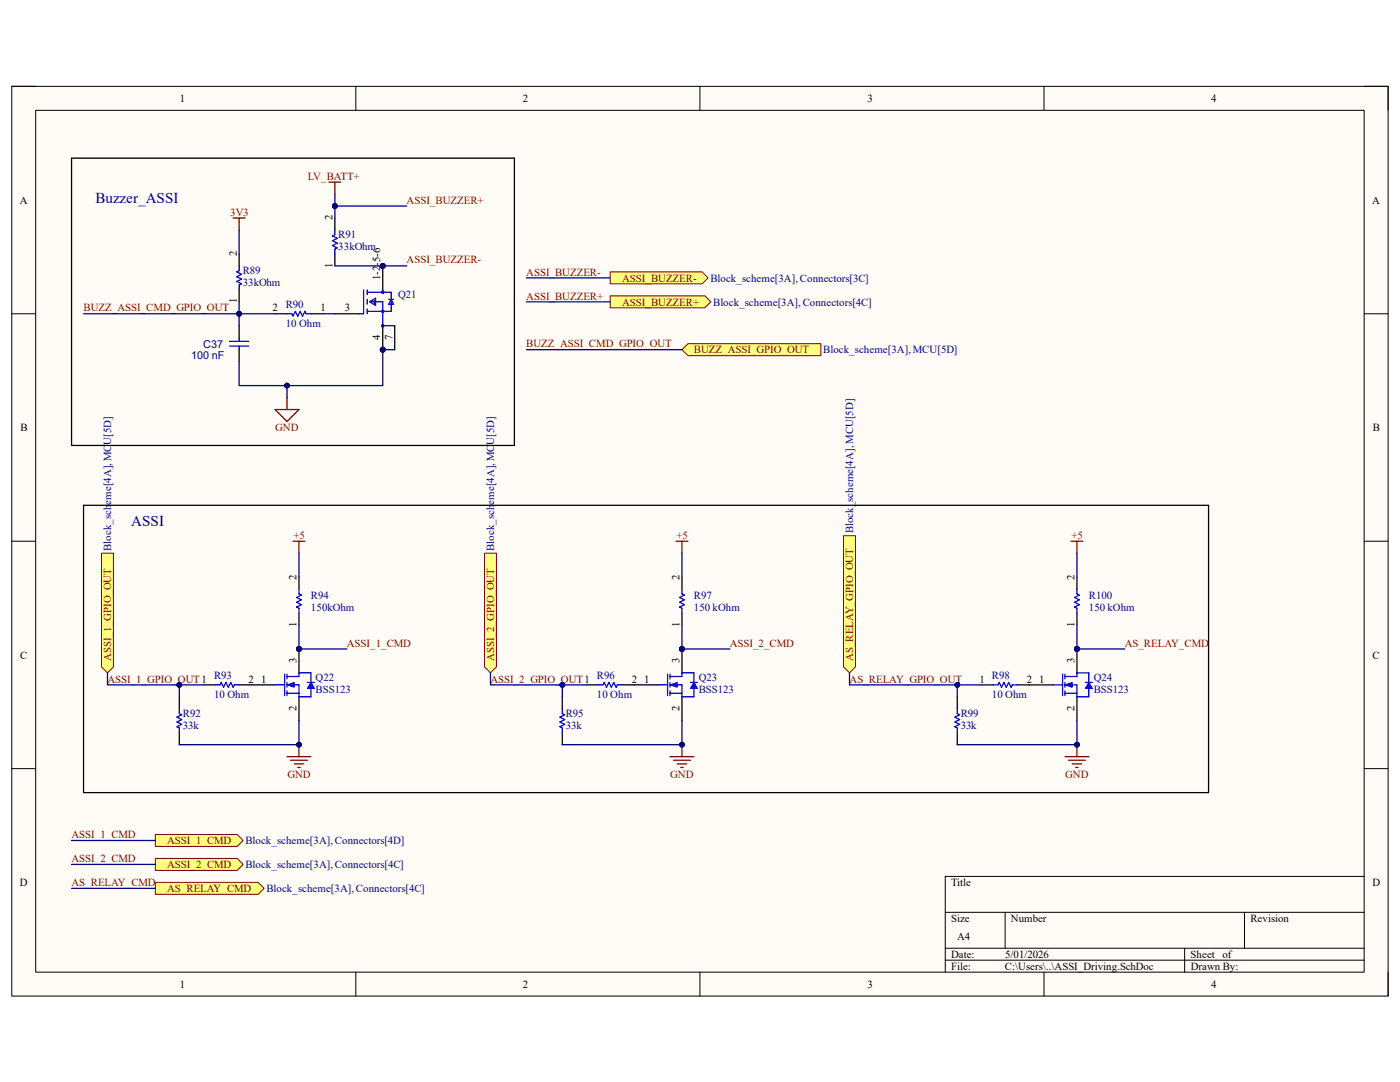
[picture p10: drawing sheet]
<svg xmlns="http://www.w3.org/2000/svg" width="279mm" height="216mm" viewBox="0 0 279 216" stroke-linecap="round" stroke-linejoin="round" font-family="sans-serif">
<path d="M2.3 17.2h274.7v181.6h-274.7z" fill-rule="evenodd" fill="#fffcf8"/>
<path d="M2.3 17.2h274.7v181.6h-274.7z" fill="none" stroke="#000" stroke-width=".2"/>
<path d="M7.1 22h265.1v172h-265.1z" fill-rule="evenodd" fill="#fffcf8"/>
<g fill="none" stroke="#000" stroke-width=".2">
<path d="M2.3 17.2h4.8M71 17.2v4.8M139.7 17.2v4.8M208.4 17.2v4.8M272.2 17.2h4.8v4.8M7.1 22h265.1v172h-265.1zM2.3 62.6h4.8M272.2 62.6h4.8M2.3 108h4.8M272.2 108h4.8M2.3 153.4h4.8M272.2 153.4h4.8"/>
<path d="M272.2 174.9h-83.6v19.1M71 194v4.8M139.7 194v4.8M188.6 182h83.6M188.6 189.2h83.6M188.6 191.6h83.6M200.6 182v7.2M208.4 194v4.8M236.4 189.2v4.8M248.4 182v7.2M277 194v4.8"/>
</g>
<path d="M57.3 79.3v2.4M54.9 81.7h4.8l-2.4 2.4z" fill="none" stroke="#800000" stroke-width=".25"/>
<path d="M47.7 50.7v2.4M47.7 57.8v2.4M54.9 62.6h2.4M62.1 62.6h2.3" fill="none" stroke="#000" stroke-width=".25"/>
<path d="M47.7 53.1v.9l-.5 .3 1 .4-1 .5 1 .5-1 .5 1 .4-.5 .3v.9M57.3 62.6h.9l.3 .5 .4-1 .5 1 .5-1 .5 1 .5-1 .2 .5h1" fill="none" stroke="#00f" stroke-width=".25"/>
<circle cx="76.4" cy="69.8" r=".48" fill="#000080"/>
<circle cx="76.4" cy="69.8" r=".48" fill="none" stroke="#000080" stroke-width=".2"/>
<circle cx="76.4" cy="53.1" r=".48" fill="#000080"/>
<circle cx="76.4" cy="53.1" r=".48" fill="none" stroke="#000080" stroke-width=".2"/>
<g fill="none" stroke="#00f" stroke-width=".25">
<path d="M72.6 57.8v4.8h-1M73.3 57.8v1M73.3 59.7v1M73.3 58.3h4.8v3.8h-4.8M74.7 60v.7M76.4 57.8v.5M77.6 59.7h.9M78.1 59.7l.4 1h-.9zM73.3 61.7v.9M73.8 60.2l1.2-.7v1.4zM74 60.2h2.4v4.8h2.4"/>
<circle cx="76.4" cy="58.3" r=".24"/>
<circle cx="76.4" cy="62.1" r=".24"/>
<circle cx="76.4" cy="65" r=".24"/>
</g>
<path d="M66.8 62.6h4.8M76.4 65v4.8" fill="none" stroke="#000" stroke-width=".25"/>
<circle cx="76.4" cy="69.8" r=".48" fill="#000080"/>
<circle cx="76.4" cy="69.8" r=".48" fill="none" stroke="#000080" stroke-width=".2"/>
<path d="M76.4 53.1v4.7" fill="none" stroke="#000" stroke-width=".25"/>
<circle cx="76.4" cy="53.1" r=".48" fill="#000080"/>
<circle cx="76.4" cy="53.1" r=".48" fill="none" stroke="#000080" stroke-width=".2"/>
<path d="M14.3 31.6h88.4v57.3h-88.4zM66.8 43.5v2.4M66.8 50.7v2.4M47.7 65v2.4M47.7 69.8v2.4M78.8 65v4.8" fill="none" stroke="#000" stroke-width=".25"/>
<path d="M65.6 36.3h2.4M66.8 36.3v2.4M46.5 43.5h2.4M47.7 43.5v2.4" fill="none" stroke="#800000" stroke-width=".25"/>
<path d="M66.8 45.9v.9l-.4 .3 .9 .5-.9 .4 .9 .5-.9 .5 .9 .5-.5 .2v1M45.8 69.1h3.8M45.8 68.1h3.8M47.7 67.4v.7M47.7 69.1v.7" fill="none" stroke="#00f" stroke-width=".25"/>
<path d="M121.8 54.3h18.3l1.2 1.1-1.2 1.2h-18.3z" fill-rule="evenodd" fill="#ffff80"/>
<path d="M121.8 54.3h18.3l1.2 1.1-1.2 1.2h-18.3z" fill="none" stroke="#800000" stroke-width=".2"/>
<path d="M121.8 59h18.9l1.2 1.2-1.2 1.2h-18.9z" fill-rule="evenodd" fill="#ffff80"/>
<path d="M121.8 59h18.9l1.2 1.2-1.2 1.2h-18.9z" fill="none" stroke="#800000" stroke-width=".2"/>
<path d="M137.3 68.6h26.5v2.4h-26.5l-1.2-1.2z" fill-rule="evenodd" fill="#ffff80"/>
<path d="M137.3 68.6h26.5v2.4h-26.5l-1.2-1.2z" fill="none" stroke="#800000" stroke-width=".2"/>
<circle cx="59.7" cy="129.5" r=".48" fill="#000080"/>
<circle cx="59.7" cy="129.5" r=".48" fill="none" stroke="#000080" stroke-width=".2"/>
<path d="M59.7 129.5v4.8" fill="none" stroke="#000" stroke-width=".25"/>
<circle cx="59.7" cy="129.5" r=".48" fill="#000080"/>
<circle cx="59.7" cy="129.5" r=".48" fill="none" stroke="#000080" stroke-width=".2"/>
<path d="M50.1 136.7h4.8M59.7 139v4.8" fill="none" stroke="#000" stroke-width=".25"/>
<path d="M54.9 136.7h1.9M56.8 134.5v4.3M57.3 135h2.4M57.3 136.7h2.4v2.3M57.3 138.3h2.4M57.3 134.5v1M57.3 136.2v.9M57.3 137.8v1" fill="none" stroke="#00f" stroke-width=".25"/>
<path d="M57.3 136.7l1.4-.5v.9z" fill="#00f"/>
<path d="M57.3 136.7l1.4-.5v.9z" fill="none" stroke="#00f" stroke-width=".2"/>
<path d="M59.7 135v-.7h2.4v1.9M62.1 137.4v1.6h-2.4" fill="none" stroke="#00f" stroke-width=".25"/>
<path d="M62.1 136.2l.7 1.2h-1.5z" fill="#00f"/>
<path d="M62.1 136.2l.7 1.2h-1.5z" fill="none" stroke="#00f" stroke-width=".2"/>
<path d="M61.3 136.2h1.5M35.8 141.4v1l.5 .2-1 .5 1 .5-1 .5 1 .4-1 .5 .5 .3v.9" fill="none" stroke="#00f" stroke-width=".25"/>
<path d="M35.8 139v2.4M35.8 146.2v2.4" fill="none" stroke="#000" stroke-width=".25"/>
<path d="M57.3 151h4.8M58 151.7h3.3M58.7 152.4h1.9M59.4 153.1h.5M59.7 148.6v2.4" fill="none" stroke="#800000" stroke-width=".25"/>
<circle cx="59.7" cy="148.6" r=".48" fill="#000080"/>
<circle cx="59.7" cy="148.6" r=".48" fill="none" stroke="#000080" stroke-width=".2"/>
<path d="M58.5 108h2.4M59.7 108v2.4" fill="none" stroke="#800000" stroke-width=".25"/>
<path d="M59.7 115.2v2.3M40.6 136.7h2.3M47.7 136.7h2.4M59.7 122.3v2.4" fill="none" stroke="#000" stroke-width=".25"/>
<path d="M59.7 117.5v1l.4 .2-.9 .5 .9 .5-.9 .5 .9 .4-.9 .5 .5 .3v.9M42.9 136.7h1l.2-.5 .5 .9 .5-.9 .5 .9 .5-.9 .4 .9 .3-.4h.9" fill="none" stroke="#00f" stroke-width=".25"/>
<path d="M20.3 110.4h2.3v22.7l-1.1 1.2-1.2-1.2z" fill-rule="evenodd" fill="#ffff80"/>
<path d="M20.3 110.4h2.3v22.7l-1.1 1.2-1.2-1.2z" fill="none" stroke="#800000" stroke-width=".2"/>
<path d="M31 166.5h16.3l1.2 1.2-1.2 1.2h-16.3z" fill-rule="evenodd" fill="#ffff80"/>
<path d="M31 166.5h16.3l1.2 1.2-1.2 1.2h-16.3z" fill="none" stroke="#800000" stroke-width=".2"/>
<path d="M31 171.3h16.3l1.2 1.2-1.2 1.2h-16.3z" fill-rule="evenodd" fill="#ffff80"/>
<path d="M31 171.3h16.3l1.2 1.2-1.2 1.2h-16.3z" fill="none" stroke="#800000" stroke-width=".2"/>
<circle cx="136.1" cy="129.5" r=".48" fill="#000080"/>
<circle cx="136.1" cy="129.5" r=".48" fill="none" stroke="#000080" stroke-width=".2"/>
<path d="M136.1 129.5v4.8" fill="none" stroke="#000" stroke-width=".25"/>
<circle cx="136.1" cy="129.5" r=".48" fill="#000080"/>
<circle cx="136.1" cy="129.5" r=".48" fill="none" stroke="#000080" stroke-width=".2"/>
<path d="M126.5 136.7h4.8M136.1 139v4.8" fill="none" stroke="#000" stroke-width=".25"/>
<path d="M131.3 136.7h1.9M133.2 134.5v4.3M133.7 135h2.4M133.7 136.7h2.4v2.3M133.7 138.3h2.4M133.7 134.5v1M133.7 136.2v.9M133.7 137.8v1" fill="none" stroke="#00f" stroke-width=".25"/>
<path d="M133.7 136.7l1.4-.5v.9z" fill="#00f"/>
<path d="M133.7 136.7l1.4-.5v.9z" fill="none" stroke="#00f" stroke-width=".2"/>
<path d="M136.1 135v-.7h2.4v1.9M138.5 137.4v1.6h-2.4" fill="none" stroke="#00f" stroke-width=".25"/>
<path d="M138.5 136.2l.7 1.2h-1.4z" fill="#00f"/>
<path d="M138.5 136.2l.7 1.2h-1.4z" fill="none" stroke="#00f" stroke-width=".2"/>
<path d="M137.8 136.2h1.4M112.2 141.4v1l.5 .2-1 .5 1 .5-1 .5 1 .4-1 .5 .5 .3v.9" fill="none" stroke="#00f" stroke-width=".25"/>
<path d="M112.2 139v2.4M112.2 146.2v2.4" fill="none" stroke="#000" stroke-width=".25"/>
<path d="M133.7 151h4.8M134.4 151.7h3.4M135.1 152.4h2M135.9 153.1h.4M136.1 148.6v2.4" fill="none" stroke="#800000" stroke-width=".25"/>
<circle cx="136.1" cy="148.6" r=".48" fill="#000080"/>
<circle cx="136.1" cy="148.6" r=".48" fill="none" stroke="#000080" stroke-width=".2"/>
<path d="M134.9 108h2.4M136.1 108v2.4" fill="none" stroke="#800000" stroke-width=".25"/>
<path d="M16.7 100.8h224.5v57.4h-224.5zM117 136.7h2.4M124.2 136.7h2.3" fill="none" stroke="#000" stroke-width=".25"/>
<path d="M119.4 136.7h.9l.3-.5 .5 .9 .4-.9 .5 .9 .5-.9 .5 .9 .2-.4h1" fill="none" stroke="#00f" stroke-width=".25"/>
<path d="M96.7 110.4h2.4v22.7l-1.2 1.2-1.2-1.2z" fill-rule="evenodd" fill="#ffff80"/>
<path d="M96.7 110.4h2.4v22.7l-1.2 1.2-1.2-1.2z" fill="none" stroke="#800000" stroke-width=".2"/>
<path d="M136.1 115.2v2.3M136.1 122.3v2.4" fill="none" stroke="#000" stroke-width=".25"/>
<path d="M136.1 117.5v1l.5 .2-1 .5 1 .5-1 .5 1 .4-1 .5 .5 .3v.9" fill="none" stroke="#00f" stroke-width=".25"/>
<circle cx="214.9" cy="129.5" r=".48" fill="#000080"/>
<circle cx="214.9" cy="129.5" r=".48" fill="none" stroke="#000080" stroke-width=".2"/>
<path d="M214.9 129.5v4.8" fill="none" stroke="#000" stroke-width=".25"/>
<circle cx="214.9" cy="129.5" r=".48" fill="#000080"/>
<circle cx="214.9" cy="129.5" r=".48" fill="none" stroke="#000080" stroke-width=".2"/>
<path d="M205.4 136.7h4.7M214.9 139v4.8" fill="none" stroke="#000" stroke-width=".25"/>
<path d="M210.1 136.7h2M212.1 134.5v4.3M212.5 135h2.4M212.5 136.7h2.4v2.3M212.5 138.3h2.4M212.5 134.5v1M212.5 136.2v.9M212.5 137.8v1" fill="none" stroke="#00f" stroke-width=".25"/>
<path d="M212.5 136.7l1.5-.5v.9z" fill="#00f"/>
<path d="M212.5 136.7l1.5-.5v.9z" fill="none" stroke="#00f" stroke-width=".2"/>
<path d="M214.9 135v-.7h2.4v1.9M217.3 137.4v1.6h-2.4" fill="none" stroke="#00f" stroke-width=".25"/>
<path d="M217.3 136.2l.7 1.2h-1.4z" fill="#00f"/>
<path d="M217.3 136.2l.7 1.2h-1.4z" fill="none" stroke="#00f" stroke-width=".2"/>
<path d="M216.6 136.2h1.4M191 141.4v1l.5 .2-.9 .5 .9 .5-.9 .5 .9 .4-.9 .5 .4 .3v.9" fill="none" stroke="#00f" stroke-width=".25"/>
<path d="M191 139v2.4M191 146.2v2.4" fill="none" stroke="#000" stroke-width=".25"/>
<path d="M212.5 151h4.8M213.3 151.7h3.3M214 152.4h1.9M214.7 153.1h.5M214.9 148.6v2.4" fill="none" stroke="#800000" stroke-width=".25"/>
<circle cx="214.9" cy="148.6" r=".48" fill="#000080"/>
<circle cx="214.9" cy="148.6" r=".48" fill="none" stroke="#000080" stroke-width=".2"/>
<path d="M213.7 108h2.4M214.9 108v2.4" fill="none" stroke="#800000" stroke-width=".25"/>
<path d="M195.8 136.7h2.4M203 136.7h2.4" fill="none" stroke="#000" stroke-width=".25"/>
<path d="M198.2 136.7h1l.2-.5 .5 .9 .5-.9 .4 .9 .5-.9 .5 .9 .2-.4h1" fill="none" stroke="#00f" stroke-width=".25"/>
<path d="M168.3 106.9h2.4v26.2l-1.2 1.2-1.2-1.2z" fill-rule="evenodd" fill="#ffff80"/>
<path d="M168.3 106.9h2.4v26.2l-1.2 1.2-1.2-1.2z" fill="none" stroke="#800000" stroke-width=".2"/>
<path d="M214.9 115.2v2.3M214.9 122.3v2.4" fill="none" stroke="#000" stroke-width=".25"/>
<path d="M214.9 117.5v1l.5 .2-.9 .5 .9 .5-.9 .5 .9 .4-.9 .5 .4 .3v.9" fill="none" stroke="#00f" stroke-width=".25"/>
<path d="M31 176.1h20.5l1.2 1.2-1.2 1.2h-20.5z" fill-rule="evenodd" fill="#ffff80"/>
<path d="M31 176.1h20.5l1.2 1.2-1.2 1.2h-20.5z" fill="none" stroke="#800000" stroke-width=".2"/>
<path d="M16.7 62.6h38.2" fill="none" stroke="#000080" stroke-width=".25"/>
<circle cx="47.7" cy="62.6" r=".48" fill="#000080"/>
<circle cx="47.7" cy="62.6" r=".48" fill="none" stroke="#000080" stroke-width=".2"/>
<path d="M76.4 69.8h2.4" fill="none" stroke="#000080" stroke-width=".25"/>
<circle cx="76.4" cy="69.8" r=".48" fill="#000080"/>
<circle cx="76.4" cy="69.8" r=".48" fill="none" stroke="#000080" stroke-width=".2"/>
<path d="M66.8 38.7v2.4" fill="none" stroke="#000080" stroke-width=".25"/>
<circle cx="66.8" cy="41.1" r=".48" fill="#000080"/>
<circle cx="66.8" cy="41.1" r=".48" fill="none" stroke="#000080" stroke-width=".2"/>
<path d="M47.7 45.9v4.8M47.7 60.2v2.4" fill="none" stroke="#000080" stroke-width=".25"/>
<circle cx="47.7" cy="62.6" r=".48" fill="#000080"/>
<circle cx="47.7" cy="62.6" r=".48" fill="none" stroke="#000080" stroke-width=".2"/>
<path d="M66.8 53.1h9.6" fill="none" stroke="#000080" stroke-width=".25"/>
<circle cx="76.4" cy="53.1" r=".48" fill="#000080"/>
<circle cx="76.4" cy="53.1" r=".48" fill="none" stroke="#000080" stroke-width=".2"/>
<path d="M76.4 69.8v7.1h-19.1v2.4" fill="none" stroke="#000080" stroke-width=".25"/>
<circle cx="57.3" cy="76.9" r=".48" fill="#000080"/>
<circle cx="57.3" cy="76.9" r=".48" fill="none" stroke="#000080" stroke-width=".2"/>
<circle cx="76.4" cy="69.8" r=".48" fill="#000080"/>
<circle cx="76.4" cy="69.8" r=".48" fill="none" stroke="#000080" stroke-width=".2"/>
<path d="M76.4 53.1h4.8M64.4 62.6h2.4" fill="none" stroke="#000080" stroke-width=".25"/>
<circle cx="76.4" cy="53.1" r=".48" fill="#000080"/>
<circle cx="76.4" cy="53.1" r=".48" fill="none" stroke="#000080" stroke-width=".2"/>
<path d="M47.7 62.6v2.4" fill="none" stroke="#000080" stroke-width=".25"/>
<circle cx="47.7" cy="62.6" r=".48" fill="#000080"/>
<circle cx="47.7" cy="62.6" r=".48" fill="none" stroke="#000080" stroke-width=".2"/>
<path d="M47.7 72.2v4.7h9.6" fill="none" stroke="#000080" stroke-width=".25"/>
<circle cx="57.3" cy="76.9" r=".48" fill="#000080"/>
<circle cx="57.3" cy="76.9" r=".48" fill="none" stroke="#000080" stroke-width=".2"/>
<path d="M66.8 41.1h14.4" fill="none" stroke="#000080" stroke-width=".25"/>
<circle cx="66.8" cy="41.1" r=".48" fill="#000080"/>
<circle cx="66.8" cy="41.1" r=".48" fill="none" stroke="#000080" stroke-width=".2"/>
<path d="M66.8 41.1v2.4M105.1 55.4h16.7M105.1 60.2h16.7" fill="none" stroke="#000080" stroke-width=".25"/>
<circle cx="66.8" cy="41.1" r=".48" fill="#000080"/>
<circle cx="66.8" cy="41.1" r=".48" fill="none" stroke="#000080" stroke-width=".2"/>
<path d="M105.1 69.8h31M59.7 143.8v4.8h-23.9" fill="none" stroke="#000080" stroke-width=".25"/>
<circle cx="59.7" cy="148.6" r=".48" fill="#000080"/>
<circle cx="59.7" cy="148.6" r=".48" fill="none" stroke="#000080" stroke-width=".2"/>
<path d="M35.8 136.7v2.3" fill="none" stroke="#000080" stroke-width=".25"/>
<circle cx="35.8" cy="136.7" r=".48" fill="#000080"/>
<circle cx="35.8" cy="136.7" r=".48" fill="none" stroke="#000080" stroke-width=".2"/>
<path d="M21.5 134.3v2.4h19.1" fill="none" stroke="#000080" stroke-width=".25"/>
<circle cx="35.8" cy="136.7" r=".48" fill="#000080"/>
<circle cx="35.8" cy="136.7" r=".48" fill="none" stroke="#000080" stroke-width=".2"/>
<path d="M59.7 129.5h9.5" fill="none" stroke="#000080" stroke-width=".25"/>
<circle cx="59.7" cy="129.5" r=".48" fill="#000080"/>
<circle cx="59.7" cy="129.5" r=".48" fill="none" stroke="#000080" stroke-width=".2"/>
<path d="M136.1 143.8v4.8h-23.9M14.3 167.7h16.7M14.3 172.5h16.7" fill="none" stroke="#000080" stroke-width=".25"/>
<circle cx="136.1" cy="148.6" r=".48" fill="#000080"/>
<circle cx="136.1" cy="148.6" r=".48" fill="none" stroke="#000080" stroke-width=".2"/>
<path d="M112.2 136.7v2.3" fill="none" stroke="#000080" stroke-width=".25"/>
<circle cx="112.2" cy="136.7" r=".48" fill="#000080"/>
<circle cx="112.2" cy="136.7" r=".48" fill="none" stroke="#000080" stroke-width=".2"/>
<path d="M97.9 134.3v2.4h19.1" fill="none" stroke="#000080" stroke-width=".25"/>
<circle cx="112.2" cy="136.7" r=".48" fill="#000080"/>
<circle cx="112.2" cy="136.7" r=".48" fill="none" stroke="#000080" stroke-width=".2"/>
<path d="M136.1 129.5h9.6" fill="none" stroke="#000080" stroke-width=".25"/>
<circle cx="136.1" cy="129.5" r=".48" fill="#000080"/>
<circle cx="136.1" cy="129.5" r=".48" fill="none" stroke="#000080" stroke-width=".2"/>
<path d="M59.7 124.7v4.8" fill="none" stroke="#000080" stroke-width=".25"/>
<circle cx="59.7" cy="129.5" r=".48" fill="#000080"/>
<circle cx="59.7" cy="129.5" r=".48" fill="none" stroke="#000080" stroke-width=".2"/>
<path d="M59.7 110.4v4.8M136.1 110.4v4.8M136.1 124.7v4.8" fill="none" stroke="#000080" stroke-width=".25"/>
<circle cx="136.1" cy="129.5" r=".48" fill="#000080"/>
<circle cx="136.1" cy="129.5" r=".48" fill="none" stroke="#000080" stroke-width=".2"/>
<path d="M214.9 143.8v4.8h-23.9" fill="none" stroke="#000080" stroke-width=".25"/>
<circle cx="214.9" cy="148.6" r=".48" fill="#000080"/>
<circle cx="214.9" cy="148.6" r=".48" fill="none" stroke="#000080" stroke-width=".2"/>
<path d="M191 136.7v2.3" fill="none" stroke="#000080" stroke-width=".25"/>
<circle cx="191" cy="136.7" r=".48" fill="#000080"/>
<circle cx="191" cy="136.7" r=".48" fill="none" stroke="#000080" stroke-width=".2"/>
<path d="M214.9 129.5h9.6" fill="none" stroke="#000080" stroke-width=".25"/>
<circle cx="214.9" cy="129.5" r=".48" fill="#000080"/>
<circle cx="214.9" cy="129.5" r=".48" fill="none" stroke="#000080" stroke-width=".2"/>
<path d="M214.9 110.4v4.8M214.9 124.7v4.8" fill="none" stroke="#000080" stroke-width=".25"/>
<circle cx="214.9" cy="129.5" r=".48" fill="#000080"/>
<circle cx="214.9" cy="129.5" r=".48" fill="none" stroke="#000080" stroke-width=".2"/>
<path d="M169.5 136.7h26.3M14.3 177.3h16.7" fill="none" stroke="#000080" stroke-width=".25"/>
<circle cx="191" cy="136.7" r=".48" fill="#000080"/>
<circle cx="191" cy="136.7" r=".48" fill="none" stroke="#000080" stroke-width=".2"/>
<path d="M169.5 134.3v2.4" fill="none" stroke="#000080" stroke-width=".25"/>
<g font-size="3" fill="#000080">
<text x="19" y="40.5">Buzzer_ASSI</text>
<text x="26.2" y="104.9">ASSI</text>
</g>
<g font-size="2.2">
<text x="35.9" y="20.4">1</text>
<text x="104.4" y="20.4">2</text>
<text x="173.1" y="20.4">3</text>
<text x="241.7" y="20.4">4</text>
<text x="3.9" y="40.6">A</text>
<text x="273.9" y="40.6">A</text>
<text x="66.4" y="44" transform="rotate(-90 66.4 44)">2</text>
<text x="47.2" y="51.1" transform="rotate(-90 47.2 51.1)">2</text>
<text x="66.4" y="53.4" transform="rotate(-90 66.4 53.4)">1</text>
<text x="75.9" y="55.9" transform="rotate(-90 75.9 55.9)">1-2-5-6</text>
<text x="47.2" y="60.5" transform="rotate(-90 47.2 60.5)">1</text>
<text x="54.4" y="62.1">2</text>
<text x="64" y="62.1">1</text>
<text x="68.8" y="62.1">3</text>
<text x="75.9" y="67.9" transform="rotate(-90 75.9 67.9)">4</text>
<text x="78.3" y="67.9" transform="rotate(-90 78.3 67.9)">7</text>
<text x="4.1" y="86">B</text>
<text x="274" y="86">B</text>
<text x="59.2" y="115.7" transform="rotate(-90 59.2 115.7)">2</text>
<text x="135.6" y="115.7" transform="rotate(-90 135.6 115.7)">2</text>
<text x="214.5" y="115.7" transform="rotate(-90 214.5 115.7)">2</text>
<text x="59.2" y="125.1" transform="rotate(-90 59.2 125.1)">1</text>
<text x="135.6" y="125.1" transform="rotate(-90 135.6 125.1)">1</text>
<text x="214.5" y="125.1" transform="rotate(-90 214.5 125.1)">1</text>
<text x="4" y="131.4">C</text>
<text x="273.9" y="131.4">C</text>
<text x="49.6" y="136.2">2</text>
<text x="52.2" y="136.2">1</text>
<text x="59.2" y="132.3" transform="rotate(-90 59.2 132.3)">3</text>
<text x="126.1" y="136.2">2</text>
<text x="128.6" y="136.2">1</text>
<text x="135.6" y="132.3" transform="rotate(-90 135.6 132.3)">3</text>
<text x="195.5" y="136.2">1</text>
<text x="204.9" y="136.2">2</text>
<text x="207.4" y="136.2">1</text>
<text x="214.5" y="132.3" transform="rotate(-90 214.5 132.3)">3</text>
<text x="59.2" y="141.9" transform="rotate(-90 59.2 141.9)">2</text>
<text x="135.6" y="141.9" transform="rotate(-90 135.6 141.9)">2</text>
<text x="214.5" y="141.9" transform="rotate(-90 214.5 141.9)">2</text>
<text x="4" y="176.8">D</text>
<text x="189.8" y="176.8">Title</text>
<text x="273.9" y="176.8">D</text>
<text x="189.8" y="184">Size</text>
<text x="201.8" y="184">Number</text>
<text x="249.6" y="184">Revision</text>
<text x="189.8" y="191.1">Date:</text>
<text x="191" y="187.5">A4</text>
<text x="200.6" y="191.1">5/01/2026</text>
<text x="237.6" y="191.1">Sheet</text>
<text x="244" y="191.1">of</text>
<text x="35.9" y="197.1">1</text>
<text x="104.4" y="197.1">2</text>
<text x="173.1" y="197.1">3</text>
<text x="189.8" y="193.5">File:</text>
<text x="200.6" y="193.5">C:\Users\..\ASSI_Driving.SchDoc</text>
<text x="237.6" y="193.5">Drawn By:</text>
<text x="241.7" y="197.1">4</text>
</g>
<g font-size="2.2" fill="#800000">
<text x="61.4" y="35.9">LV_BATT+</text>
<text x="81.2" y="40.6">ASSI_BUZZER+</text>
<text x="45.9" y="43.1">3V3</text>
<text x="81.2" y="52.6">ASSI_BUZZER-</text>
<text x="105" y="55">ASSI_BUZZER-</text>
<text x="105" y="59.8">ASSI_BUZZER+</text>
<text x="124.2" y="56.2">ASSI_BUZZER-</text>
<text x="16.7" y="62.1">BUZZ_ASSI_CMD_GPIO_OUT</text>
<text x="124.2" y="61">ASSI_BUZZER+</text>
<text x="105" y="69.3">BUZZ_ASSI_CMD_GPIO_OUT</text>
<text x="138.5" y="70.5">BUZZ_ASSI_GPIO_OUT</text>
<text x="54.9" y="86">GND</text>
<text x="58.6" y="107.5">+5</text>
<text x="135" y="107.5">+5</text>
<text x="213.8" y="107.5">+5</text>
<text x="22.2" y="131.9" transform="rotate(-90 22.2 131.9)">ASSI_1_GPIO_OUT</text>
<text x="69.2" y="129">ASSI_1_CMD</text>
<text x="98.6" y="131.9" transform="rotate(-90 98.6 131.9)">ASSI_2_GPIO_OUT</text>
<text x="145.6" y="129">ASSI_2_CMD</text>
<text x="170.3" y="131.9" transform="rotate(-90 170.3 131.9)">AS_RELAY_GPIO_OUT</text>
<text x="224.5" y="129">AS_RELAY_CMD</text>
<text x="21.4" y="136.2">ASSI_1_GPIO_OUT1</text>
<text x="97.9" y="136.2">ASSI_2_GPIO_OUT1</text>
<text x="169.5" y="136.2">AS_RELAY_GPIO_OUT</text>
<text x="57.4" y="155.3">GND</text>
<text x="133.8" y="155.3">GND</text>
<text x="212.6" y="155.3">GND</text>
<text x="14.3" y="167.3">ASSI_1_CMD</text>
<text x="14.3" y="172">ASSI_2_CMD</text>
<text x="33.4" y="168.4">ASSI_1_CMD</text>
<text x="33.4" y="173.2">ASSI_2_CMD</text>
<text x="14.3" y="176.8">AS_RELAY_CMD</text>
<text x="33.4" y="178">AS_RELAY_CMD</text>
</g>
<g font-size="2.2" fill="#000080">
<text x="67.5" y="47.6">R91</text>
<text x="67.5" y="50">33kOhm</text>
<text x="48.4" y="54.7">R89</text>
<text x="48.4" y="57.2">33kOhm</text>
<text x="79.5" y="59.5">Q21</text>
<text x="141.8" y="56.2">Block_scheme[3A], Connectors[3C]</text>
<text x="57" y="61.4">R90</text>
<text x="57" y="65.2">10 Ohm</text>
<text x="142.3" y="61">Block_scheme[3A], Connectors[4C]</text>
<text x="38.1" y="71.7">100 nF</text>
<text x="40.6" y="69.3">C37</text>
<text x="164.3" y="70.5">Block_scheme[3A], MCU[5D]</text>
<text x="170.3" y="106.4" transform="rotate(-90 170.3 106.4)">Block_scheme[4A], MCU[5D]</text>
<text x="22.2" y="109.9" transform="rotate(-90 22.2 109.9)">Block_scheme[4A], MCU[5D]</text>
<text x="98.6" y="109.9" transform="rotate(-90 98.6 109.9)">Block_scheme[4A], MCU[5D]</text>
<text x="62.1" y="119.5">R94</text>
<text x="138.5" y="119.5">R97</text>
<text x="217.3" y="119.5">R100</text>
<text x="62.1" y="121.9">150kOhm</text>
<text x="138.5" y="121.9">150 kOhm</text>
<text x="217.3" y="121.9">150 kOhm</text>
<text x="42.7" y="135.5">R93</text>
<text x="63" y="136">Q22</text>
<text x="119.1" y="135.5">R96</text>
<text x="139.4" y="136">Q23</text>
<text x="198" y="135.5">R98</text>
<text x="218.3" y="136">Q24</text>
<text x="36.5" y="143.1">R92</text>
<text x="42.7" y="139.3">10 Ohm</text>
<text x="63" y="138.3">BSS123</text>
<text x="112.9" y="143.1">R95</text>
<text x="119.1" y="139.3">10 Ohm</text>
<text x="139.4" y="138.3">BSS123</text>
<text x="191.7" y="143.1">R99</text>
<text x="198" y="139.3">10 Ohm</text>
<text x="218.3" y="138.3">BSS123</text>
<text x="36.5" y="145.5">33k</text>
<text x="112.9" y="145.5">33k</text>
<text x="191.7" y="145.5">33k</text>
<text x="49" y="168.4">Block_scheme[3A], Connectors[4D]</text>
<text x="49" y="173.2">Block_scheme[3A], Connectors[4C]</text>
<text x="53.2" y="178">Block_scheme[3A], Connectors[4C]</text>
</g>
</svg>
